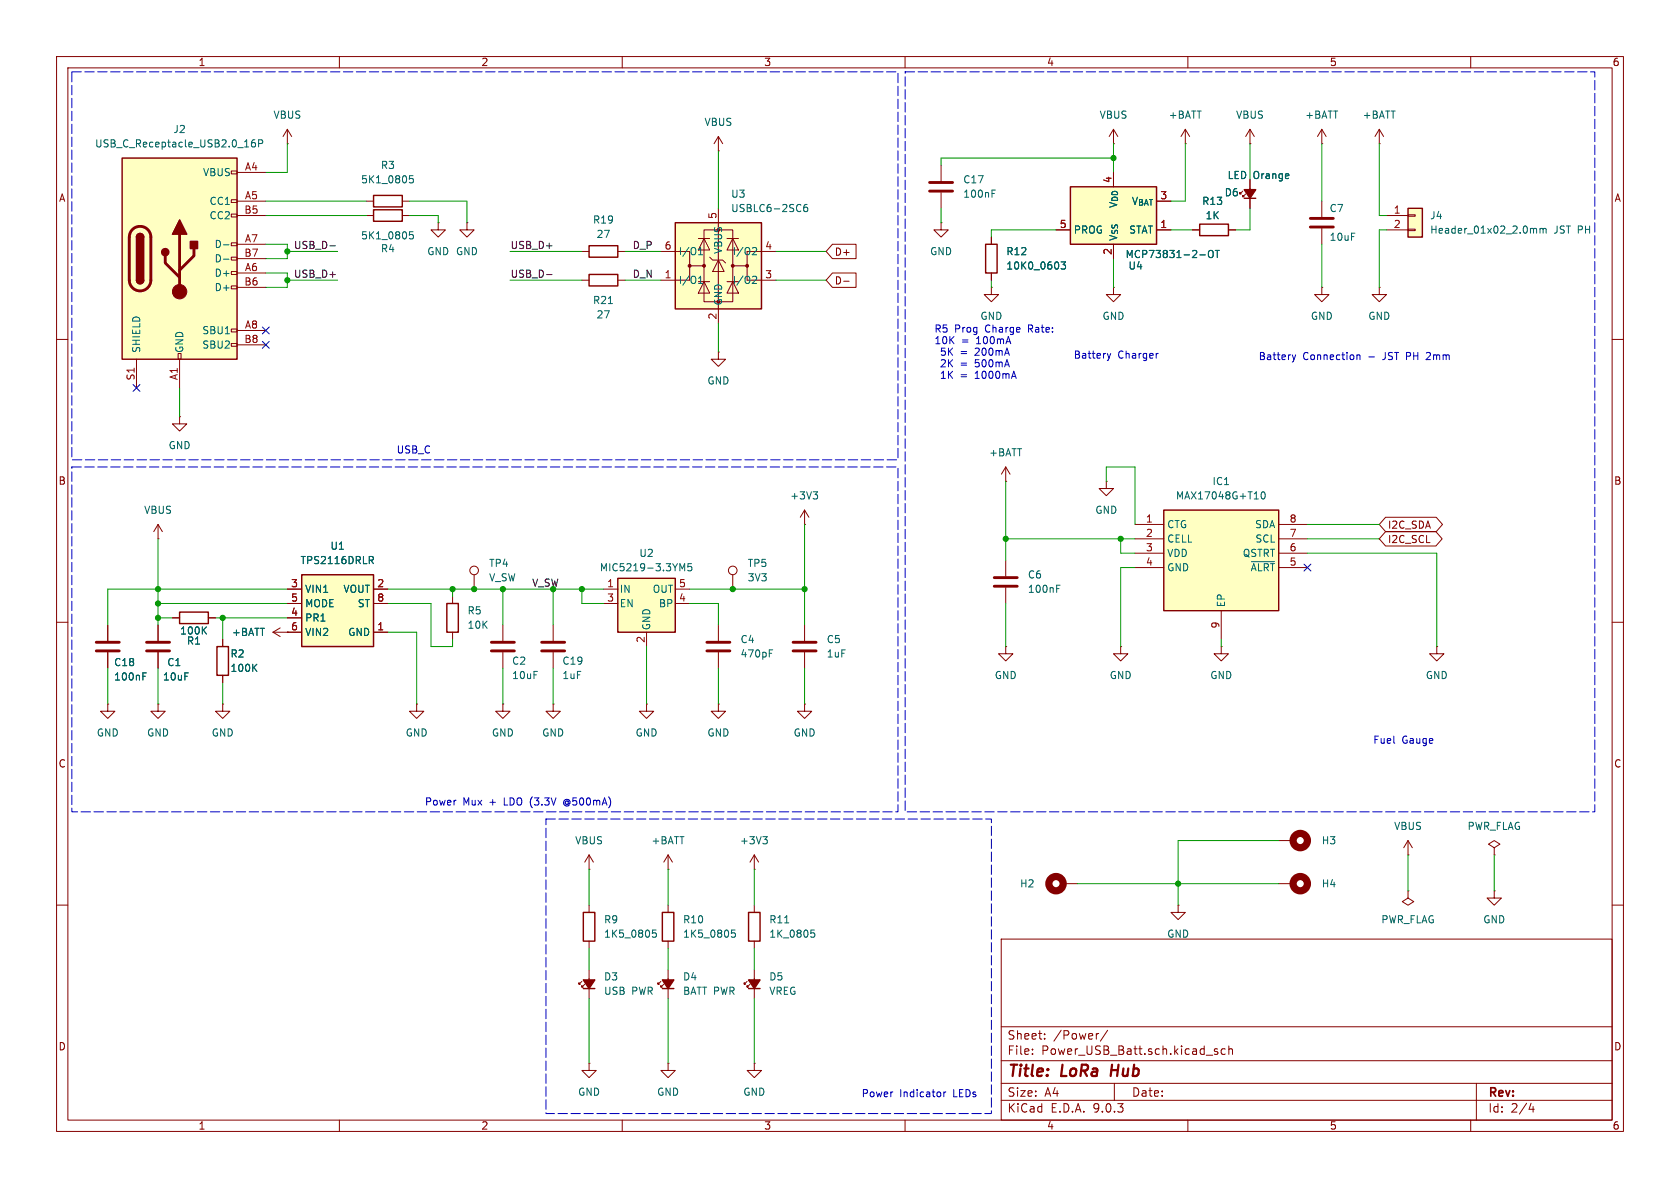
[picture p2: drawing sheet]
<svg xmlns="http://www.w3.org/2000/svg" width="297mm" height="210mm" viewBox="0 0 297 210" stroke-linecap="round" stroke-linejoin="round" font-family="sans-serif">
<g fill="none" stroke="#840000" stroke-width=".18">
<path d="M10 10h277v190h-277zM12 12h273v186h-273zM60 10v2M110 10v2M160 10v2M210 10v2M260 10v2M210.8 40.6h1.3M217.2 40.6h1.2M10 60h2M285 60h2M10 110h2"/>
<path d="M30.5 109.2h1.2M36.8 109.2h1.3M83.8 101.6v2.5M88.9 110.5v2.8M88.9 115.3v2.8M97.8 110.5v2.8M97.8 115.3v2.8M129.5 101.6v2.5M285 110h2M88.9 124.5v1.2h-1.3l1.3 1.3 1.3-1.3h-1.3M88.9 124.5h.1M97.8 124.5v1.2h-1.3l1.3 1.3 1.3-1.3h-1.3"/>
<path d="M97.8 124.5h.1M10 160h2M177 166h108v32h-108zM285 160h2M60 198v2M110 198v2M160 198v2M177 194.5h108M177 191.5h108M177 187.5h108M177 181.5h108M182.5 186.3v.1"/>
<path d="M182.5 185.5v.1M184.7 183.6v.1M184.7 182.8v.1M194.2 182.7l-.2 .1M195.8 182.1l-1.3 2M197 191.5v3M210 198v2M215.2 185.5l-.3-.1-.2 .2v.2l.5 .2v.3h-.5M216.6 185.5l-.4-.1-.3 .3v.4l.1 .2h.6M217.2 185.5l.3-.1 .3 .1 .1 .9M217.2 184.9v1.5M260 198v2"/>
<path d="M261 191.5v6.5M270.7 195l-.4 1.1h.9M271 195.6v1"/>
<circle cx="83.8" cy="100.8" r=".76"/>
<circle cx="129.5" cy="100.8" r=".76"/>
</g>
<path d="M196.6 188.2l-.3 2" fill="none" stroke="#840000" stroke-width=".4"/>
<path d="M212.1 39.6h5.1v2.1h-5.1zM31.7 108.2h5.1v2h-5.1z" fill="none" stroke="#840000" stroke-width=".25"/>
<path d="M36 111.4l.5 .7M36.5 110.8l-.7 .7" fill="none" stroke="#006464" stroke-width=".18"/>
<path d="M86.9 113.5h4M86.9 115.1h4M95.8 113.5h4M95.8 115.1h4" fill="none" stroke="#840000" stroke-width=".51"/>
<path d="M205.7 90.2h20.4v17.8h-20.4z" fill="#ffffc2"/>
<path d="M205.7 90.2h20.4v17.8h-20.4zM38.4 114.3h2v5.1h-2zM79 106.7h2v5.1h-2z" fill="none" stroke="#840000" stroke-width=".25"/>
<g fill="none" stroke="#840000" stroke-width=".18">
<path d="M233.7 50.8v1.3h1.2l-1.2 1.2-1.3-1.2h1.3M233.7 50.8h.1M27.9 95.3h.1M27.9 92.7l-.7 1.3M27.9 92.7l.8 1.3M27.9 92.7v2.6M177.8 99.1v2.8M195.6 85.1v1.3h1.2l-1.2 1.2-1.3-1.2h1.3M195.6 85.1h.1M200.7 92.7h5M200.7 95.3h5M200.7 97.8h5"/>
<path d="M226.1 92.7h5M226.1 95.3h5M226.1 97.8h5M39.4 113v1.3M39.4 119.4v1.3M48.3 111.8l1.2 .7M48.3 111.8h2.5M49.5 111l-1.2 .8M50.8 111.8h.1M80 105.4v1.3M80 111.8v1.2M177.8 114.3v1.3h1.3l-1.3 1.2-1.3-1.2h1.3"/>
<path d="M177.8 114.3h.1M177.8 103.9v2.8M200.7 100.3h5M215.9 108v5M226.1 100.3h5M73.7 124.5v1.2h-1.3l1.3 1.3 1.2-1.3h-1.2M73.7 124.5h.1M226.1 148.6h2.5M226.1 156.2h2.5M208.3 160v1.3h1.2l-1.2 1.3-1.3-1.3h1.3M208.3 160h.1"/>
</g>
<path d="M221.2 99.3h4.1M223.1 87l.1-.1a.68 .68 0 0 1 .5 .7 .68 .68 0 0 1-.5 .6 .84 .84 0 0 1-.1-1.2zM44.9 118l.5 .7M45.4 117.4l-.7 .7M186.8 104.1h.4M186.8 103.4h.6" fill="none" stroke="#006464" stroke-width=".18"/>
<g fill="none" stroke="#840000" stroke-width="1.3">
<circle cx="229.9" cy="148.6" r="1.27"/>
<circle cx="229.9" cy="156.2" r="1.27"/>
</g>
<path d="M175.8 102.1h4M175.8 103.6h4" fill="none" stroke="#840000" stroke-width=".51"/>
<path d="M53.3 101.6h12.7v12.7h-12.7z" fill="#ffffc2"/>
<path d="M104.1 48.5h5.1v2h-5.1zM53.3 101.6h12.7v12.7h-12.7zM117.1 161.3h2v5.1h-2z" fill="none" stroke="#840000" stroke-width=".25"/>
<g fill="none" stroke="#840000" stroke-width=".18">
<path d="M243.8 25.4h.1M243.8 22.9l-.7 1.2M243.8 22.9l.8 1.2M243.8 22.9v2.5M102.9 49.5h1.2M109.2 49.5h1.3M243.8 50.8v1.3h1.3l-1.3 1.2-1.2-1.2h1.2M243.8 50.8h.1M19 110.5v2.8M19 115.3v2.8M27.9 110.5v2.8M27.9 115.3v2.8"/>
<path d="M50.8 104.1h2.5M50.8 106.7h2.5M50.8 109.2h2.5M50.8 111.8h2.5M66 104.1h2.6M66 106.7h2.6M66 111.8h2.6M198.1 114.3v1.3h1.3l-1.3 1.2-1.3-1.2h1.3M198.1 114.3h.1M215.9 114.3v1.3h1.3l-1.3 1.2-1.3-1.2h1.3M215.9 114.3h.1M254 114.3v1.3h1.3l-1.3 1.2-1.3-1.2h1.3"/>
<path d="M254 114.3h.1M19 124.5v1.2h-1.2l1.2 1.3 1.3-1.3h-1.3M19 124.5h.1M27.9 124.5v1.2h-1.2l1.2 1.3 1.3-1.3h-1.3M27.9 124.5h.1M39.4 124.5v1.2h-1.3l1.3 1.3 1.2-1.3h-1.2M39.4 124.5h.1M133.3 153.7h.1M133.3 151.1l-.7 1.3M133.3 151.1l.8 1.3M133.3 151.1v2.6M188 156.2h2.5"/>
<path d="M248.9 157.5v1.3l1 .6-1 .6-1-.6 1-.6M248.9 157.5h.1M248.9 151.1h.1M248.9 148.6l-.7 1.3M248.9 148.6l.8 1.3M248.9 148.6v2.5M264.2 149.9l1-.7-1-.6-1.1 .6 1.1 .7v1.2M264.2 151.1h.1M264.2 157.5v1.3h1.2l-1.2 1.2-1.3-1.2h1.3M264.2 157.5h.1M118.1 160v1.3M118.1 166.4v1.2"/>
</g>
<path d="M107.6 53.7h.7M65.3 98.4h.5l.2 .2-.1 .4h-.6M65.6 99l.4 .6M25.3 119.5h.4M25.3 118.9h.6M134.9 147.9h.7l-.4 .5M135.4 148.4l.2 .2v.3l-.2 .3M130 164.4h-.7v.6l.2-.1 .4 .1 .1 .1v.5l-.2 .1-.5-.1" fill="none" stroke="#006464" stroke-width=".18"/>
<circle cx="186.7" cy="156.2" r="1.27" fill="none" stroke="#840000" stroke-width="1.3"/>
<path d="M17 113.5h4.1M17 115.1h4.1M25.9 113.5h4.1M25.9 115.1h4.1" fill="none" stroke="#840000" stroke-width=".51"/>
<path d="M248.9 36.8h2.6v5.1h-2.6z" fill="#ffffc2"/>
<path d="M248.9 36.8h2.6v5.1h-2.6z" fill="none" stroke="#840000" stroke-width=".25"/>
<g fill="none" stroke="#840000" stroke-width=".18">
<path d="M245.1 38.1h3.8M248.9 38h1.3v.2h-1.3zM175.3 50.8v1.3h1.2l-1.2 1.2-1.3-1.2h1.3M175.3 50.8h.1M196.8 50.8v1.3h1.3l-1.3 1.2-1.2-1.2h1.2M196.8 50.8h.1M245.1 40.6h3.8M248.9 40.5h1.3v.3h-1.3zM142.2 92.7h.1M142.2 90.2l-.7 1.2M142.2 90.2l.8 1.2M142.2 90.2v2.5"/>
<path d="M177.8 85.1h.1M177.8 82.6l-.8 1.2M177.8 82.6l.8 1.2M177.8 82.6v2.5"/>
</g>
<path d="M271.2 40.4h.4v.8M272.3 40.5l.3-.1 .2 .2M272.3 40.4v.8M272.8 40.6l.2-.2h.3v.8M272.8 40.6v.6M143.8 86.9h.7l-.4 .5M144.3 87.4l.2 .3v.3l-.2 .2" fill="none" stroke="#006464" stroke-width=".18"/>
<path d="M109.2 102.2h10.2v9.6h-10.2z" fill="#ffffc2"/>
<path d="M109.2 102.2h10.2v9.6h-10.2zM132.3 174.8h2.1" fill="none" stroke="#840000" stroke-width=".25"/>
<path d="M166.4 39.4v1.2h1.2l-1.2 1.3-1.3-1.3h1.3M166.4 39.4h.1M166.4 29.2v2.8M166.4 34v2.8M106.7 104.1h2.5M106.7 106.7h2.5M114.3 111.8v2.5M119.4 104.1h2.5M119.4 106.7h2.5M132.1 173.5l-.5 .5v-.3v.3h.2M132.6 174l-.5 .5v-.3v.3h.2M133.3 171.5v5" fill="none" stroke="#840000" stroke-width=".18"/>
<path d="M175.4 34.2h.4M175.4 33.6h.6M120.2 99.6l.4 .9 .4-.9v1.3M122.3 99.6h-.7v.6l.2-.1 .4 .1 .1 .2v.4l-.2 .1-.5-.1" fill="none" stroke="#006464" stroke-width=".18"/>
<path d="M132.3 173.2h2.1l-1.1 1.6z" fill="#840000" stroke="#840000" stroke-width=".25"/>
<path d="M164.3 32.3h4.1M164.3 33.8h4.1" fill="none" stroke="#840000" stroke-width=".51"/>
<path d="M189.2 33h15.3v10.2h-15.3z" fill="#ffffc2"/>
<path d="M189.2 33h15.3v10.2h-15.3zM220 35.1h2M174.2 43.2h2.1v5.1h-2.1z" fill="none" stroke="#840000" stroke-width=".25"/>
<g fill="none" stroke="#840000" stroke-width=".18">
<path d="M196.8 25.4h.1M196.8 22.9v2.5M196.8 22.9l-.7 1.2M196.8 22.9l.8 1.2M209.5 25.4h.1M209.5 22.9l-.7 1.2M209.5 22.9l.8 1.2M209.5 22.9v2.5M219.7 33.8l-.5 .5v-.3v.3h.3M220.2 34.3l-.5 .5v-.3v.3h.3M221 25.4h.1M221 22.9v2.5"/>
<path d="M221 31.8v5M221 22.9l-.8 1.2M221 22.9l.7 1.2M233.7 25.4h.1M233.7 22.9v2.5M233.7 35.6v2.8M233.7 22.9l-.8 1.2M233.7 22.9l.7 1.2M175.3 41.9v1.3M175.3 48.3v1.2M186.7 40.6h2.5M196.8 43.2v2.5"/>
<path d="M204.5 40.6h2.5M233.7 40.4v2.8M31.7 73.7v1.2h-1.2l1.2 1.3 1.3-1.3h-1.3M31.7 73.7h.1"/>
</g>
<path d="M187.6 46.3h.8l-.5 .5 .4 .1v.5l-.2 .2-.5-.2M212.1 45.1h1M213.7 44.4l.2-.1a.43 .43 0 0 1 .6 .4v.4a.42 .42 0 0 1-.4 .5 .42 .42 0 0 1-.5-.5zM214.8 44.3h.8M215.2 44.3v1.2" fill="none" stroke="#006464" stroke-width=".18"/>
<path d="M231.6 38.6h4.1M231.6 40.1h4.1" fill="none" stroke="#840000" stroke-width=".51"/>
<path d="M220 33.5h2l-1 1.6z" fill="#840000" stroke="#840000" stroke-width=".25"/>
<path d="M21.6 27.9h20.3v35.6h-20.3z" fill="#ffffc2"/>
<g fill="none" stroke="#840000" stroke-width=".18">
<path d="M40.9 30.2h1v.5h-1zM40.9 35.3h1v.5h-1zM40.9 37.8h1v.6h-1zM41.9 30.5h5.1M41.9 35.6h5.1M41.9 38.1h5.1M50.8 25.4h.1M50.8 22.9l-.8 1.2M50.8 22.9l.8 1.2M50.8 22.9v2.5M64.8 35.6h1.2M64.8 38.1h1.2"/>
<path d="M71.1 35.6h1.3M71.1 38.1h1.3M40.9 42.9h1v.5h-1zM40.9 45.5h1v.5h-1zM40.9 48h1v.5h-1zM40.9 50.5h1v.6h-1zM40.9 58.2h1v.5h-1zM41.9 43.2h5.1M41.9 45.7h5.1M41.9 48.3h5.1M41.9 50.8h5.1M41.9 58.4h5.1"/>
<path d="M24.1 63.5v5.1M31.5 62.5h.5v1h-.5zM31.7 63.5v5.1M40.9 60.7h1v.5h-1zM41.9 61h5.1"/>
</g>
<path d="M21.6 27.9h20.3v35.6h-20.3zM66 37.1h5.1v2h-5.1zM66 34.5h5.1v2.1h-5.1zM24.1 41.9a.64 .64 0 0 1 .7-.6 .64 .64 0 0 1 .6 .6M24.1 49.5a.64 .64 0 0 0 .7 .7 .64 .64 0 0 0 .6-.7" fill="none" stroke="#840000" stroke-width=".25"/>
<path d="M23.4 40.6a1.9 1.9 0 0 1 2.1-.4 1.9 1.9 0 0 1 1.2 1.7v7.6a1.91 1.91 0 0 1-1.9 1.9 1.91 1.91 0 0 1-1.9-1.9v-7.7l.1-.7zM29.2 45.2v1.3l2.5 2.5M31.7 41.4v10.2M34.3 43.9v1.3l-2.6 2.6" fill="none" stroke="#840000" stroke-width=".51"/>
<g fill="#840000" stroke="#840000" stroke-width=".25">
<path d="M24.1 41.9h1.3v7.6h-1.3z"/>
<path d="M24.3 41.5a.64 .64 0 0 1 .7-.2 .64 .64 0 0 1 .4 .6h-1.3z"/>
<path d="M24.1 49.5h1.3a.64 .64 0 0 1-.6 .7 .64 .64 0 0 1-.7-.7z"/>
<path d="M31.7 38.9l1.3 2.5h-2.5z"/>
<path d="M33.7 42.7h1.2v1.2h-1.2z"/>
<circle cx="29.2" cy="44.6" r=".63"/>
</g>
<circle cx="31.7" cy="51.6" r="1.27" fill="#840000" stroke="#840000" stroke-width=".18"/>
<path d="M45.1 24.7l-.4 .1a.86 .86 0 0 0 0 1.2l.4-.1 .1-.5-.3-.2-.3 .1-.2 .1M45.7 25.4l.6-.1 .1-.2v-.3l-.7-.1v1.3M73 31.1h-.6v.6l.1-.2 .5 .1 .1 .2-.1 .4-.2 .1-.4-.1M39.5 43.3h1M39.5 45.8h1M73 41h-.6v.6l.1-.2 .5 .1 .1 .2-.1 .4-.2 .1-.4-.1" fill="none" stroke="#006464" stroke-width=".18"/>
<path d="M119.4 39.4h15.2v15.2h-15.2z" fill="#ffffc2"/>
<path d="M119.4 39.4h15.2v15.2h-15.2zM104.1 43.4h5.1v2.1h-5.1zM103.1 161.3h2.1v5.1h-2.1zM103.1 174.8h2.1M117.1 174.8h2M132.3 161.3h2.1v5.1h-2.1z" fill="none" stroke="#840000" stroke-width=".25"/>
<g fill="none" stroke="#840000" stroke-width=".18">
<path d="M77.5 39.4v1.2h1.2l-1.2 1.3-1.3-1.3h1.3M77.5 39.4h.1M82.5 39.4v1.2h1.3l-1.3 1.3-1.2-1.3h1.2M82.5 39.4h.1M127 26.7h.1M127 24.1v2.6M127 36.8v16.5M127 24.1l-.8 1.3M127 24.1l.8 1.3M221 31.8v1.7M221 35.1v1.7M102.9 44.5h1.2"/>
<path d="M109.2 44.5h1.3M116.8 44.5h5.1v2.5h2.6M121.9 47v2.5h-5.1M123.4 42.2h2.1M123.4 49.8h2.1M124.5 40.6h5v12.7h-5zM124.5 42.2l1 2h-2.1zM124.5 49.8l1 2h-2.1zM125.5 45.5l.5 .5h1.8l.5 .5M127 46l1 2h-2zM127 54.6v2.6M128.5 42.2h2.1"/>
<path d="M128.5 49.8h2.1M129.5 42.2l1.1 2h-2.1zM129.5 49.8l1.1 2h-2.1zM132.1 47v2.5h5.1M137.2 44.5h-5.1v2.5h-2.6M147.2 43.2h4.1v2.5h-4.1l-1.2-1.2zM147.2 48.3h4.1v2.5h-4.1l-1.2-1.3zM149.2 49.7h.9M175.3 41.9v1.3M175.3 48.3v1.2M186.7 40.6h2.5M196.8 43.2v2.5"/>
<path d="M204.5 40.6h2.5M210.8 40.6h1.3M217.2 40.6h1.2M127 62.2v1.3h-1.3l1.3 1.3 1.3-1.3h-1.3M127 62.2h.1M245 91.4h8.9l1.1 1.3-1.1 1.3h-8.9l-1.2-1.3zM245 94h8.8l1.2 1.3-1.2 1.2h-8.8l-1.2-1.2zM19 110.5v2.8M19 115.3v2.8M27.9 110.5v2.8M27.9 115.3v2.8M30.5 109.2h1.2"/>
<path d="M36.8 109.2h1.3M39.4 113v1.3M39.4 119.4v1.3M50.8 111.8h.1M50.8 109.2h2.5M50.8 104.1h2.5M50.8 106.7h2.5M50.8 111.8h2.5M66 104.1h2.6M66 106.7h2.6M66 111.8h2.6M127 110.5v2.8"/>
<path d="M127 115.3v2.8M142.2 110.5v2.8M142.2 115.3v2.8M114.3 124.5v1.2h-1.3l1.3 1.3 1.3-1.3h-1.3M114.3 124.5h.1M127 124.5v1.2h-1.3l1.3 1.3 1.3-1.3h-1.3M127 124.5h.1M142.2 124.5v1.2h-1.2l1.2 1.3 1.3-1.3h-1.3M142.2 124.5h.1M104.1 153.7h.1M104.1 151.1l-.7 1.3M104.1 151.1l.8 1.3"/>
<path d="M104.1 151.1v2.6M118.1 153.7h.1M118.1 151.1v2.6M118.1 151.1l-.8 1.3M118.1 151.1l.8 1.3M102.9 173.5l-.5 .5v-.3v.3h.2M103.4 174l-.5 .5v-.3v.3h.2M104.1 160v1.3M104.1 166.4v1.2M104.1 171.5v5M116.8 173.5l-.5 .5v-.3v.3h.3M117.3 174l-.5 .5v-.3v.3h.3"/>
<path d="M118.1 171.5v5M133.3 160v1.3M133.3 166.4v1.2M104.1 188v1.2h1.3l-1.3 1.3-1.2-1.3h1.2M104.1 188h.1M118.1 188v1.2h1.3l-1.3 1.3-1.3-1.3h1.3M118.1 188h.1M133.3 188v1.2h1.3l-1.3 1.3-1.2-1.3h1.2M133.3 188h.1"/>
</g>
<g fill="#840000" stroke="#840000" stroke-width=".18">
<circle cx="121.9" cy="47" r=".25"/>
<circle cx="124.5" cy="47" r=".25"/>
<circle cx="129.5" cy="47" r=".25"/>
<circle cx="132.1" cy="47" r=".25"/>
</g>
<g fill="none" stroke="#006464" stroke-width=".18">
<path d="M142.7 36.1l-.4 .1a.86 .86 0 0 0 0 1.2l.4-.1 .1-.4-.2-.3-.4 .1-.1 .2M123.5 45h.7M123.5 44.1l.4-.3v1.2M123.5 49.2l.4-.4v1.3M123.5 50.1h.7M133.2 43.8h.4l.2 .3-.8 .9h.8M133.2 48.8l.4 .1 .2 .3-.8 .9h.8M187.6 46.3h.8l-.5 .5 .4 .1v.5l-.2 .2-.5-.2M212.1 45.1h1M213.7 44.4l.2-.1a.43 .43 0 0 1 .6 .4v.4a.42 .42 0 0 1-.4 .5 .42 .42 0 0 1-.5-.5zM214.8 44.3h.8M215.2 44.3v1.2"/>
<path d="M65.3 98.4h.5l.2 .2-.1 .4h-.6M65.6 99l.4 .6M25.3 119.5h.4M25.3 118.9h.6M36 111.4l.5 .7M36.5 110.8l-.7 .7M44.9 118l.5 .7M45.4 117.4l-.7 .7M136 115.5h.4M136 114.9h.6M116 164.4h-.6l-.1 .6 .2-.1 .4 .1 .1 .1v.5l-.2 .1-.5-.1M138.7 163.1h.7"/>
<path d="M143.4 164.4h.6M143.5 164.9h.3l.2 .2-.1 .5-.4 .1"/>
</g>
<path d="M125 113.5h4M125 115.1h4M140.2 113.5h4.1M140.2 115.1h4.1" fill="none" stroke="#840000" stroke-width=".51"/>
<g fill="#840000" stroke="#840000" stroke-width=".25">
<path d="M117.1 173.2h2l-1 1.6z"/>
<path d="M103.1 173.2h2.1l-1.1 1.6z"/>
</g>
<path d="M58.3 43.5h1M96.6 48.5h1" fill="none" stroke="#0f0f0f" stroke-width=".18"/>
<g fill="none" stroke="#009600" stroke-width=".18">
<path d="M47 38.1h17.8M47 35.6h17.8M50.8 25.4v5.1h-3.8M72.4 35.6h10.1v3.8M72.4 38.1h5.1v1.3M127 26.7v10.1M166.4 36.8v2.6M196.8 25.4v5.1M196.8 27.9h-30.4v1.3M209.5 25.4v10.2h-2.5M221 36.8v3.8h-2.6M221 25.4v6.4"/>
<path d="M233.7 25.4v10.2M243.8 25.4v12.7h1.3M47 48.3h3.8v2.5h-3.8M47 43.2h3.8v2.5h-3.8M50.8 49.5h8.9M50.8 44.5h8.9M90.2 49.5h12.7M90.2 44.5h12.7M110.5 49.5h6.3M110.5 44.5h6.3M127 57.2v5M137.2 49.5h8.8"/>
<path d="M137.2 44.5h8.8M175.3 49.5v1.3M186.7 40.6h-11.4v1.3M196.8 45.7v5.1M207 40.6h3.8M233.7 43.2v7.6M245.1 40.6h-1.3v10.2M31.7 68.6v5.1M27.9 95.3v15.2M142.2 92.7v17.8M177.8 85.1v14M177.8 95.3h22.9"/>
<path d="M195.6 85.1v-2.5h5.1v10.1M198.1 95.3v2.5h2.6M231.1 97.8h22.9v16.5M231.1 92.7h12.7M231.1 95.3h12.7M19 118.1v6.4M27.9 109.2h2.6M27.9 118.1v6.4M27.9 106.7h22.9M38.1 109.2h12.7M39.4 109.2v3.8M50.8 104.1h-31.8v6.4"/>
<path d="M68.6 104.1h38.1M68.6 111.8h5.1v12.7M68.6 106.7h7.6v7.6h3.8v-1.3M80 104.1v1.3M88.9 104.1v6.4M88.9 118.1v6.4M97.8 104.1v6.4M97.8 118.1v6.4M102.9 104.1v2.6h3.8M114.3 114.3v10.2M121.9 104.1h20.3M121.9 106.7h5.1v3.8"/>
<path d="M127 118.1v6.4M142.2 118.1v6.4M177.8 106.7v7.6M200.7 100.3h-2.6v14M215.9 113v1.3M39.4 120.7v3.8M104.1 153.7v6.3M118.1 153.7v6.3M133.3 153.7v6.3M190.5 156.2h35.6M226.1 148.6h-17.8v11.4M248.9 151.1v6.4"/>
<path d="M264.2 151.1v6.4M104.1 167.6v3.9M104.1 176.5v11.5M118.1 167.6v3.9M118.1 176.5v11.5M133.3 167.6v3.9M133.3 176.5v11.5"/>
</g>
<path d="M46.4 57.8l1.2 1.2M47.6 57.8l-1.2 1.2M23.5 68l1.2 1.2M24.7 68l-1.2 1.2M46.4 60.4l1.2 1.2M47.6 60.4l-1.2 1.2M230.5 99.7l1.2 1.2M231.7 99.7l-1.2 1.2" fill="none" stroke="#000084" stroke-width=".18"/>
<g fill="none" stroke="#0000c2" stroke-width=".18">
<path d="M195.8 62.5l.3 .8M196.1 63.3l-.2 .4M196.4 62.5l-.3 .8M204.8 62.5h-.3M228.5 62.7l.3 .9M228.8 63.6l-.2 .3M229.1 62.7l-.3 .9M239.9 62.7v.9M239.9 62.8l.2-.1 .3 .1v.8M252.3 62.3l-.1 .1M252.8 62.8l-.7 .8h.8M100 141.3a.59 .59 0 0 0-.4 .6 .59 .59 0 0 0 .4 .5"/>
<path d="M166.9 193v.9M167.2 193l-.3 .3"/>
</g>
<path d="M12.7 12.7h146v68.6h-146zM160 12.7h121.9v130.8h-121.9zM12.7 82.6h146v60.9h-146zM96.5 144.8h78.8v52.1h-78.8z" fill="none" stroke="#0000c2" stroke-width=".18" stroke-dasharray="1.7 .6"/>
<g fill="#009600" stroke="#009600" stroke-width=".18">
<circle cx="88.9" cy="104.1" r=".46"/>
<circle cx="80" cy="104.1" r=".46"/>
<circle cx="83.8" cy="104.1" r=".46"/>
<circle cx="102.9" cy="104.1" r=".46"/>
<circle cx="177.8" cy="95.3" r=".46"/>
<circle cx="198.1" cy="95.3" r=".46"/>
<circle cx="39.4" cy="109.2" r=".46"/>
<circle cx="27.9" cy="109.2" r=".46"/>
<circle cx="208.3" cy="156.2" r=".46"/>
<circle cx="27.9" cy="104.1" r=".46"/>
<circle cx="50.8" cy="49.5" r=".46"/>
<circle cx="50.8" cy="44.5" r=".46"/>
<circle cx="27.9" cy="106.7" r=".46"/>
<circle cx="196.8" cy="27.9" r=".46"/>
<circle cx="142.2" cy="104.1" r=".46"/>
<circle cx="129.5" cy="104.1" r=".46"/>
</g>
<g font-size="2.8" fill="#840000">
<text x="178" y="190.9">Title:</text>
<text x="187.7" y="190.9">LoRa</text>
<text x="197.2" y="190.9">Hub</text>
</g>
<g font-size="2.1" fill="#840000">
<text x="178" y="184">Sheet:</text>
<text x="186.2" y="184">/Power/</text>
<text x="178" y="186.7">File:</text>
<text x="184.1" y="186.7">Power_USB_Batt.sch.kicad_sch</text>
<text x="178" y="196.9">KiCad</text>
<text x="178" y="194.1">Size:</text>
<text x="184.7" y="194.1">A4</text>
<text x="185.7" y="196.9">E.D.A.</text>
<text x="193.3" y="196.9">9.0.3</text>
<text x="200" y="194.1">Date:</text>
<text x="263" y="194.3">Rev:</text>
<text x="263" y="196.9">Id:</text>
<text x="267.1" y="196.9">2/4</text>
</g>
<g font-size="1.8" fill="#840000">
<text x="35" y="11.9">1</text>
<text x="85" y="11.9">2</text>
<text x="135" y="11.9">3</text>
<text x="185" y="11.9">4</text>
<text x="235" y="11.9">5</text>
<text x="285" y="11.9">6</text>
<text x="10.3" y="35.9">A</text>
<text x="285.3" y="35.9">A</text>
<text x="147.5" y="45.4">D+</text>
<text x="147.5" y="50.5">D-</text>
<text x="10.3" y="85.9">B</text>
<text x="285.3" y="85.9">B</text>
<text x="245.3" y="93.7">I2C_SDA</text>
<text x="245.3" y="96.2">I2C_SCL</text>
<text x="10.3" y="135.9">C</text>
<text x="285.3" y="135.9">C</text>
<text x="10.3" y="185.9">D</text>
<text x="285.3" y="185.9">D</text>
<text x="35" y="199.9">1</text>
<text x="85" y="199.9">2</text>
<text x="135" y="199.9">3</text>
<text x="185" y="199.9">4</text>
<text x="235" y="199.9">5</text>
<text x="285" y="199.9">6</text>
</g>
<g font-size="1.8" fill="#006464">
<text x="30.6" y="23.7">J2</text>
<text x="48.2" y="21.2">VBUS</text>
<text x="124.4" y="22.5">VBUS</text>
<text x="194.3" y="21.2">VBUS</text>
<text x="206.5" y="21.2">+BATT</text>
<text x="218.4" y="21.2">VBUS</text>
<text x="230.6" y="21.2">+BATT</text>
<text x="240.8" y="21.2">+BATT</text>
<text x="16.7" y="26.3">USB_C_Receptacle_USB2.0_16P</text>
<text x="35.8" y="31.3">VBUS</text>
<text x="63.7" y="32.6">5K1_0805</text>
<text x="67.2" y="30.1">R3</text>
<text x="129.2" y="35.2">U3</text>
<text x="170.2" y="35.2">100nF</text>
<text x="170.2" y="32.6">C17</text>
<text x="216.4" y="34.9">D6</text>
<text x="216.9" y="31.9">LED Orange</text>
<text x="36.9" y="36.4">CC1</text>
<text x="36.9" y="39">CC2</text>
<text x="104.7" y="39.7">R19</text>
<text x="129.2" y="37.7">USBLC6-2SC6</text>
<text x="189.7" y="41.5">PROG</text>
<text x="199.5" y="41.5">STAT</text>
<text x="200" y="36.4">V_{BAT}</text>
<text x="212.4" y="36.4">R13</text>
<text x="213" y="39">1K</text>
<text x="235" y="37.7">C7</text>
<text x="252.7" y="39">J4</text>
<text x="252.7" y="41.5">Header_01x02_2.0mm</text>
<text x="274.7" y="41.5">JST PH</text>
<text x="37.8" y="44">D-</text>
<text x="37.8" y="46.6">D-</text>
<text x="63.7" y="42.5">5K1_0805</text>
<text x="67.2" y="44.8">R4</text>
<text x="75.4" y="45.3">GND GND</text>
<text x="105.4" y="42.3">27</text>
<text x="119.9" y="45.3">I/O1</text>
<text x="127.9" y="45" transform="rotate(-90 127.9 45)">VBUS</text>
<text x="129.4" y="45.3">I/O2</text>
<text x="164.3" y="45.3">GND</text>
<text x="177.8" y="47.9">10K0_0603</text>
<text x="177.8" y="45.3">R12</text>
<text x="197.7" y="42.7" transform="rotate(-90 197.7 42.7)">V_{SS}V_{DD}</text>
<text x="198.9" y="45.8">MCP73831-2-OT</text>
<text x="199.4" y="47.9">U4</text>
<text x="235" y="42.8">10uF</text>
<text x="37.8" y="49.1">D+</text>
<text x="37.8" y="51.7">D+</text>
<text x="104.7" y="53.9">R21</text>
<text x="119.9" y="50.4">I/O1</text>
<text x="129.4" y="50.4">I/O2</text>
<text x="35.7" y="59.3">SBU1</text>
<text x="105.4" y="56.5">27</text>
<text x="127.9" y="54.1" transform="rotate(-90 127.9 54.1)">GND</text>
<text x="173.2" y="56.7">GND</text>
<text x="194.8" y="56.7">GND</text>
<text x="231.6" y="56.7">GND</text>
<text x="241.8" y="56.7">GND</text>
<text x="25" y="62.5" transform="rotate(-90 25 62.5)">SHIELD</text>
<text x="32.6" y="62.5" transform="rotate(-90 32.6 62.5)">GND</text>
<text x="35.7" y="61.8">SBU2</text>
<text x="125" y="68.2">GND</text>
<text x="29.7" y="79.6">GND</text>
<text x="174.8" y="80.9">+BATT</text>
<text x="139.6" y="88.5">+3V3</text>
<text x="207.8" y="88.5">MAX17048G+T10</text>
<text x="214.3" y="86">IC1</text>
<text x="25.4" y="91">VBUS</text>
<text x="193.5" y="91">GND</text>
<text x="206.2" y="93.6">CTG</text>
<text x="221.8" y="93.6">SDA</text>
<text x="53" y="99.9">TPS2116DRLR</text>
<text x="58.3" y="97.4">U1</text>
<text x="86.4" y="100.4">TP4</text>
<text x="105.9" y="101.2">MIC5219-3.3YM5</text>
<text x="112.9" y="98.7">U2</text>
<text x="132.1" y="100.4">TP5</text>
<text x="206.2" y="96.1">CELL</text>
<text x="206.2" y="98.7">VDD</text>
<text x="206.2" y="101.2">GND</text>
<text x="219.6" y="98.7">QSTRT</text>
<text x="221" y="101.2">~{ALRT}</text>
<text x="221.8" y="96.1">SCL</text>
<text x="53.8" y="105">VIN1</text>
<text x="53.8" y="107.5">MODE</text>
<text x="60.6" y="105">VOUT</text>
<text x="63.2" y="107.5">ST</text>
<text x="86.4" y="103">V_SW</text>
<text x="109.5" y="105">IN</text>
<text x="109.5" y="107.5">EN</text>
<text x="115.3" y="105">OUT</text>
<text x="116.4" y="107.5">BP</text>
<text x="132.1" y="103">3V3</text>
<text x="181.6" y="102.5">C6</text>
<text x="181.6" y="105">100nF</text>
<text x="216.8" y="107.4" transform="rotate(-90 216.8 107.4)">EP</text>
<text x="31.7" y="112.4">100K</text>
<text x="40.9" y="112.6">+BATT</text>
<text x="53.8" y="110.1">PR1</text>
<text x="53.8" y="112.6">VIN2</text>
<text x="61.5" y="112.6">GND</text>
<text x="82.6" y="108.8">R5</text>
<text x="82.6" y="111.4">10K</text>
<text x="115.2" y="111.5" transform="rotate(-90 115.2 111.5)">GND</text>
<text x="130.8" y="113.9">C4</text>
<text x="146.1" y="113.9">C5</text>
<text x="20.1" y="118">C18</text>
<text x="29.5" y="118">C1</text>
<text x="32.9" y="114.1">R1</text>
<text x="40.6" y="116.4">R2</text>
<text x="40.6" y="119">100K</text>
<text x="90.4" y="117.7">C2</text>
<text x="99.3" y="117.7">C19</text>
<text x="130.8" y="116.4">470pF</text>
<text x="146.1" y="116.4">1uF</text>
<text x="20.1" y="120.5">100nF</text>
<text x="28.7" y="120.5">10uF</text>
<text x="90.4" y="120.2">10uF</text>
<text x="99.3" y="120.2">1uF</text>
<text x="175.8" y="120.2">GND</text>
<text x="196.1" y="120.2">GND</text>
<text x="213.9" y="120.2">GND</text>
<text x="252" y="120.2">GND</text>
<text x="17" y="130.4">GND</text>
<text x="25.9" y="130.4">GND</text>
<text x="37.3" y="130.4">GND</text>
<text x="71.6" y="130.4">GND</text>
<text x="86.9" y="130.4">GND</text>
<text x="95.8" y="130.4">GND</text>
<text x="112.3" y="130.4">GND</text>
<text x="125" y="130.4">GND</text>
<text x="140.2" y="130.4">GND</text>
<text x="101.6" y="149.5">VBUS</text>
<text x="115.1" y="149.5">+BATT</text>
<text x="130.7" y="149.5">+3V3</text>
<text x="233.6" y="149.5">H3</text>
<text x="246.4" y="146.9">VBUS</text>
<text x="259.3" y="146.9">PWR_FLAG</text>
<text x="180.2" y="157.1">H2</text>
<text x="233.6" y="157.1">H4</text>
<text x="106.7" y="163.4">R9</text>
<text x="106.7" y="166">1K5_0805</text>
<text x="120.7" y="163.4">R10</text>
<text x="120.7" y="166">1K5_0805</text>
<text x="135.9" y="166">1K_0805</text>
<text x="135.9" y="163.4">R11</text>
<text x="206.2" y="166">GND</text>
<text x="244.1" y="163.4">PWR_FLAG</text>
<text x="262.1" y="163.4">GND</text>
<text x="106.7" y="173.5">D3</text>
<text x="120.7" y="173.5">D4</text>
<text x="135.9" y="173.5">D5</text>
<text x="106.7" y="176.1">USB</text>
<text x="111.7" y="176.1">PWR</text>
<text x="120.7" y="176.1">BATT PWR</text>
<text x="135.9" y="176.1">VREG</text>
<text x="102.1" y="193.9">GND</text>
<text x="116.1" y="193.9">GND</text>
<text x="131.3" y="193.9">GND</text>
</g>
<g font-size="1.8" fill="#a90000">
<text x="43.2" y="30.2">A4</text>
<text x="43.2" y="35.3">A5</text>
<text x="196.6" y="32.5" transform="rotate(-90 196.6 32.5)">4</text>
<text x="205" y="35.3">3</text>
<text x="43.1" y="37.8">B5</text>
<text x="126.7" y="38.8" transform="rotate(-90 126.7 38.8)">5</text>
<text x="187.3" y="40.4">5</text>
<text x="205" y="40.4">1</text>
<text x="246.3" y="37.8">1</text>
<text x="246.3" y="40.4">2</text>
<text x="43.1" y="45.5">B7</text>
<text x="43.2" y="42.9">A7</text>
<text x="117.4" y="44.2">6</text>
<text x="135.2" y="44.2">4</text>
<text x="196.6" y="45.2" transform="rotate(-90 196.6 45.2)">2</text>
<text x="43.1" y="50.5">B6</text>
<text x="43.2" y="48">A6</text>
<text x="117.4" y="49.3">1</text>
<text x="135.2" y="49.3">3</text>
<text x="43.2" y="58.2">A8</text>
<text x="126.7" y="56.6" transform="rotate(-90 126.7 56.6)">2</text>
<text x="43.1" y="60.7">B8</text>
<text x="23.9" y="67.4" transform="rotate(-90 23.9 67.4)">S1</text>
<text x="31.5" y="67.3" transform="rotate(-90 31.5 67.3)">A1</text>
<text x="202.5" y="92.5">1</text>
<text x="202.5" y="95">2</text>
<text x="227.9" y="92.5">8</text>
<text x="227.9" y="95">7</text>
<text x="202.5" y="97.5">3</text>
<text x="202.5" y="100.1">4</text>
<text x="227.9" y="97.5">6</text>
<text x="227.9" y="100.1">5</text>
<text x="51.4" y="103.9">3</text>
<text x="51.4" y="106.4">5</text>
<text x="66.6" y="103.9">2</text>
<text x="66.6" y="106.4">8</text>
<text x="107.2" y="103.9">1</text>
<text x="107.2" y="106.4">3</text>
<text x="119.9" y="103.9">5</text>
<text x="119.9" y="106.4">4</text>
<text x="51.4" y="109">4</text>
<text x="51.4" y="111.5">6</text>
<text x="66.6" y="111.5">1</text>
<text x="114" y="113.7" transform="rotate(-90 114 113.7)">2</text>
<text x="215.6" y="111.2" transform="rotate(-90 215.6 111.2)">9</text>
</g>
<g font-size="1.8" fill="#0f0f0f">
<text x="51.9" y="44.1">USB_D-</text>
<text x="90.2" y="44.1">USB_D+</text>
<text x="111.8" y="44.1">D_P</text>
<text x="51.9" y="49.2">USB_D+</text>
<text x="90.2" y="49.2">USB_D-</text>
<text x="111.8" y="49.2">D_N</text>
</g>
<g font-size="1.8" fill="#0000c2">
<text x="165.1" y="58.9">R5</text>
<text x="168.8" y="58.9">Prog</text>
<text x="174.3" y="58.9">Charge</text>
<text x="182" y="58.9">Rate:</text>
<text x="165.1" y="60.9">10K</text>
<text x="166.3" y="63">5K</text>
<text x="166.3" y="65">2K</text>
<text x="169.9" y="63">=</text>
<text x="169.9" y="65">=</text>
<text x="170" y="60.9">=</text>
<text x="172.7" y="63">200mA</text>
<text x="172.7" y="65">500mA</text>
<text x="172.7" y="60.9">100mA</text>
<text x="189.7" y="63.6">Battery</text>
<text x="197.6" y="63.6">Charger</text>
<text x="222.4" y="63.9">Battery</text>
<text x="230.3" y="63.9">Connection</text>
<text x="242" y="63.9">-</text>
<text x="244.7" y="63.9">JST PH</text>
<text x="252.8" y="63.9">2mm</text>
<text x="166.3" y="67.1">1K</text>
<text x="169.9" y="67.1">=</text>
<text x="172.7" y="67.1">1000mA</text>
<text x="70" y="80.4">USB_C</text>
<text x="242.7" y="131.7">Fuel</text>
<text x="247.8" y="131.7">Gauge</text>
<text x="75" y="142.6">Power</text>
<text x="81.8" y="142.6">Mux</text>
<text x="86.6" y="142.6">+</text>
<text x="89.4" y="142.6">LDO (3.3V</text>
<text x="100.3" y="142.6">@500mA)</text>
<text x="152.2" y="194.2">Power</text>
<text x="159" y="194.2">Indicator</text>
<text x="168.6" y="194.2">LEDs</text>
</g>
<text font-size="1.8" fill="#009600" x="94" y="103.8">V_SW</text>
</svg>
